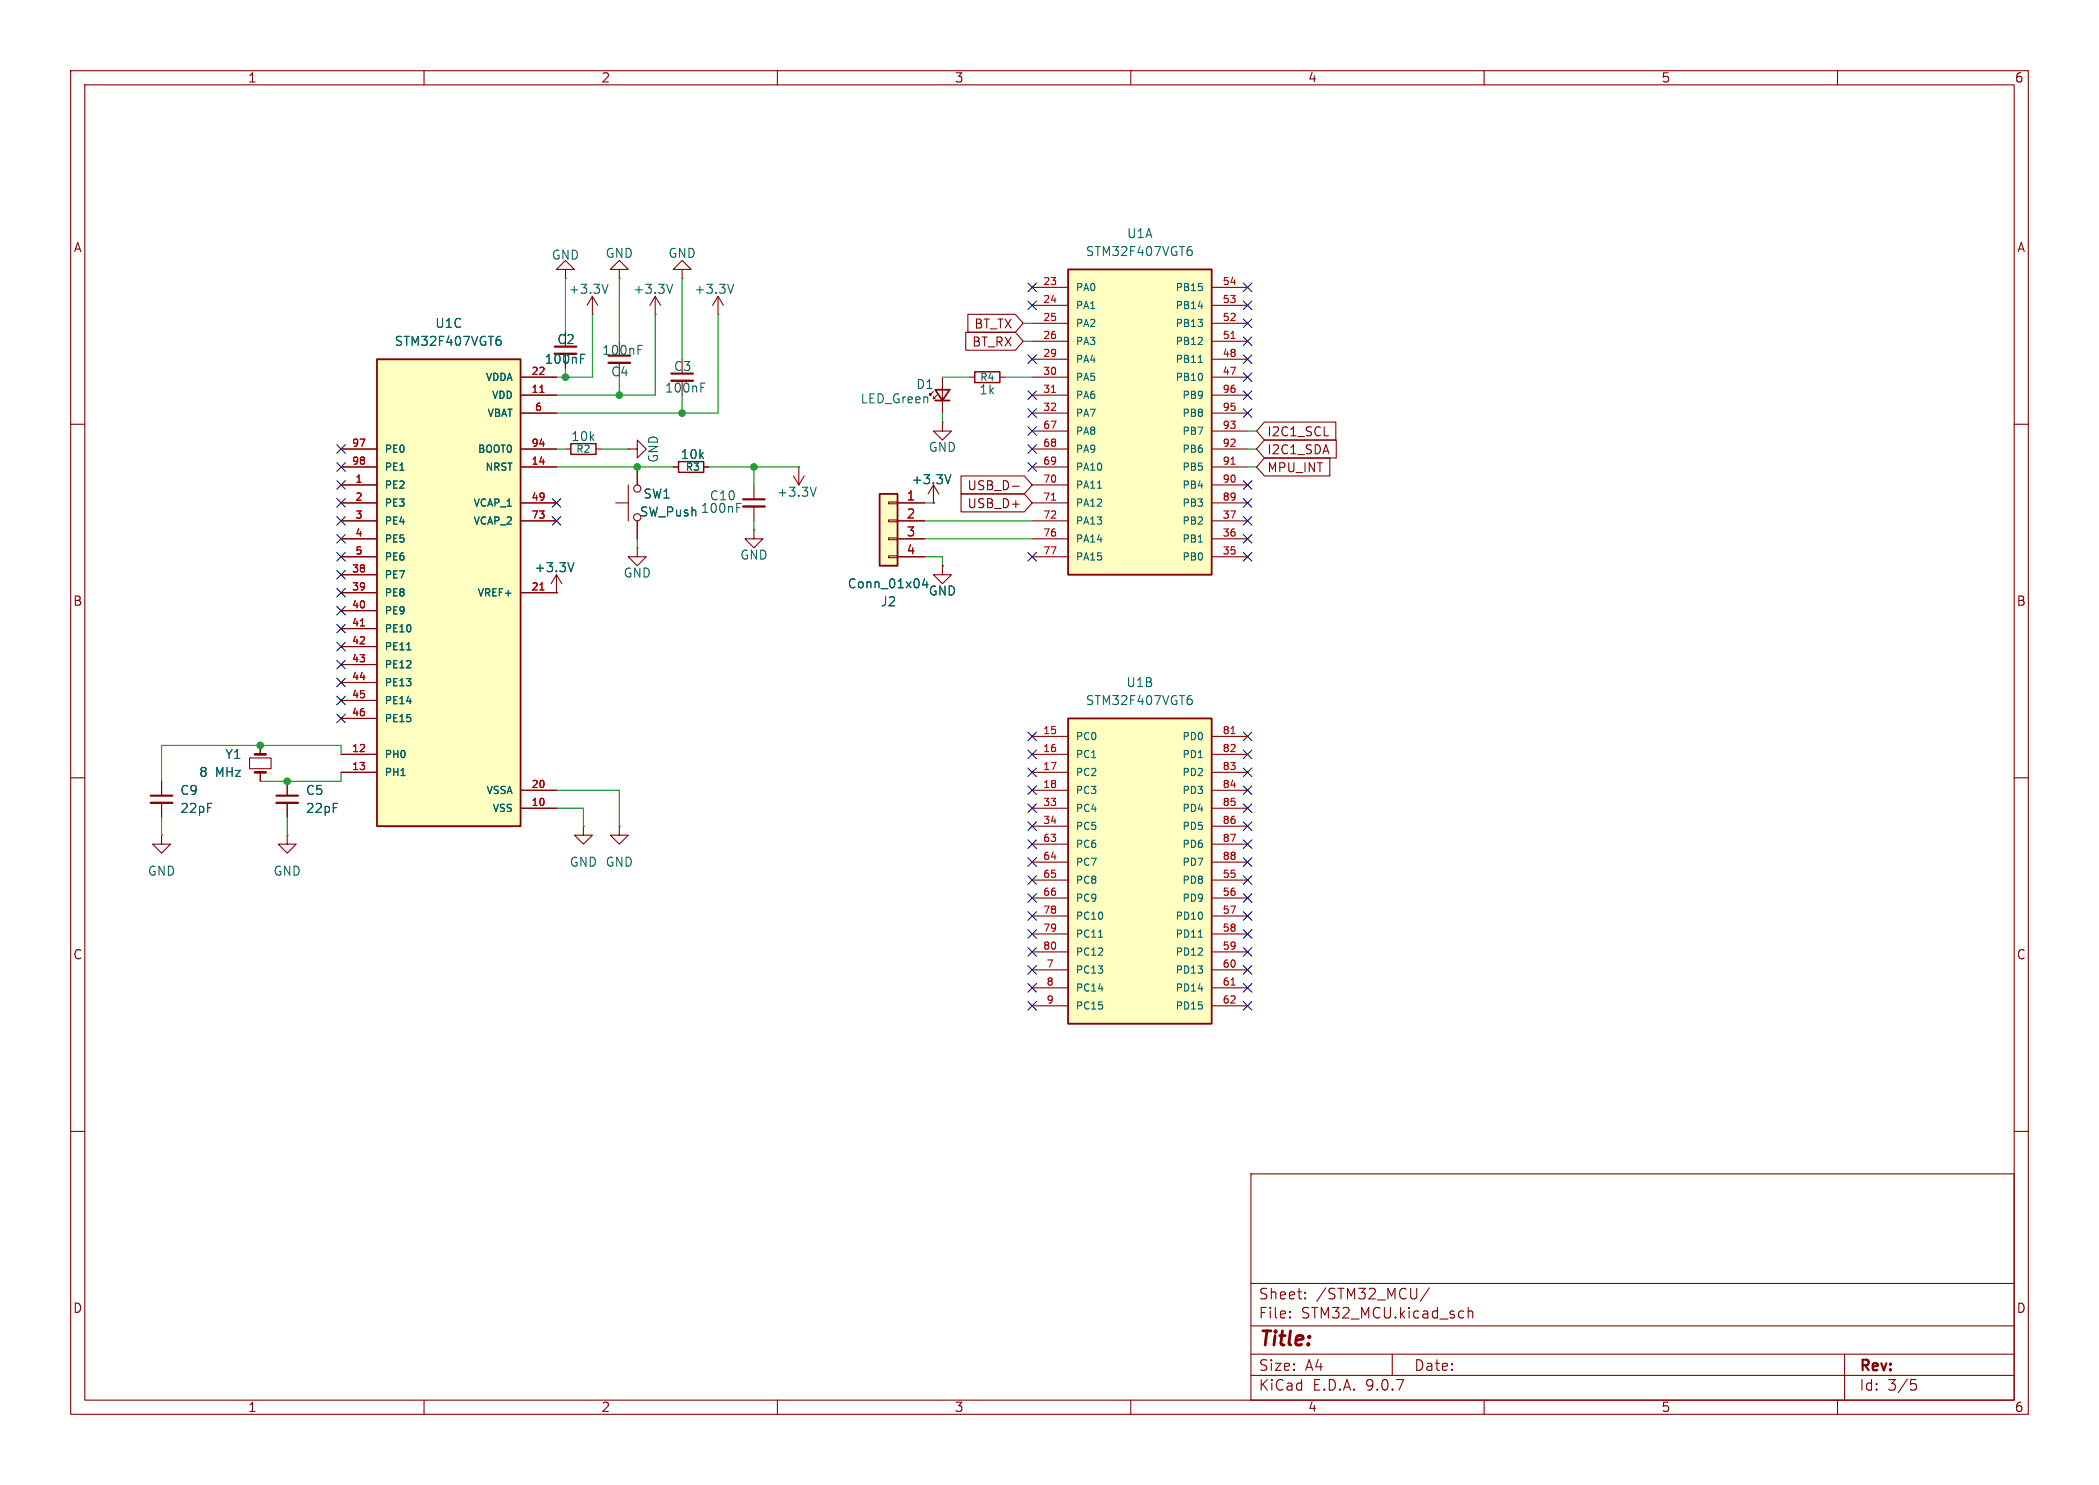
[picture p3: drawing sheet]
<svg xmlns="http://www.w3.org/2000/svg" width="297mm" height="210mm" viewBox="0 0 297 210" stroke-linecap="round" stroke-linejoin="round" font-family="sans-serif">
<g fill="none" stroke="#840000" stroke-width=".15">
<path d="M10 10h277v190h-277zM12 12h273v186h-273zM60 10v2M110 10v2M160 10v2M210 10v2M260 10v2M80 38.1h1.3l-1.3-1.3-1.3 1.3h1.3v1.3M80 39.4h.1M87.6 38.1h1.3l-1.3-1.3-1.2 1.3h1.2v1.3M87.6 39.4h.1M132.1 55.4l-.5 .5v-.3v.3h.2"/>
<path d="M132.6 55.9l-.5 .5v-.3v.3h.2M133.3 53.3v5.1M10 60h2M285 60h2M78.7 83.8h.1M78.7 81.3l-.7 1.3M78.7 81.3l.8 1.3M78.7 81.3v2.5M10 110h2M87.6 116.8v1.3h1.3l-1.3 1.3-1.2-1.3h1.2M87.6 116.8h.1M285 110h2"/>
<path d="M10 160h2M177 166h108v32h-108zM285 160h2M60 198v2M110 198v2M160 198v2M177 194.5h108M177 191.5h108M177 187.5h108M177 181.5h108M182.5 186.3h.1l-.1 .1M182.5 186.3v.1"/>
<path d="M182.5 185.5v.1M182.5 185.5h.1l-.1 .1M184.7 183.6v.1M184.7 183.6h-.1l.1 .1M184.7 182.8v.1M184.7 182.8h-.1l.1 .1M197 191.5v3M202.2 182.1l-1.2 2M207.7 184.9v1.5M207.7 185.5a.37 .37 0 0 1 .7 .1v.8M210 198v2M260 198v2"/>
<path d="M261 191.5v6.5M270.4 195.1h.7M270.5 195.7h.4l.3 .3v.3l-.2 .2-.5 .1"/>
</g>
<path d="M132.3 55.1h2.1l-1.1 1.5zM132.3 56.6h2.1" fill="none" stroke="#840000" stroke-width=".25"/>
<path d="M81.2 79.6l-.4 1.2" fill="none" stroke="#006464" stroke-width=".15"/>
<path d="M53.3 50.8h20.4v66h-20.4z" fill="#ffffc2"/>
<path d="M53.3 50.8h20.4v66h-20.4z" fill="none" stroke="#840000" stroke-width=".25"/>
<g fill="none" stroke="#840000" stroke-width=".15">
<path d="M73.7 53.3h5M73.7 55.9h5M73.7 58.4h5M83.8 44.5h.1M83.8 41.9l-.7 1.3M83.8 41.9l.8 1.3M83.8 41.9v2.6M87.6 48.3v2M87.6 51.3v2M48.3 63.5h5M48.3 66h5M48.3 68.6h5"/>
<path d="M48.3 71.1h5M48.3 73.7h5M48.3 76.2h5M48.3 78.7h5M73.7 63.5h5M73.7 66h5M73.7 71.1h5M73.7 73.7h5M132.1 71.1h.1M132.1 68.6l-.8 1.3M132.1 68.6l.7 1.3M132.1 68.6v2.5"/>
<path d="M48.3 81.3h5M48.3 83.8h5M48.3 86.4h5M48.3 88.9h5M48.3 91.4h5M48.3 94h5M48.3 96.5h5M48.3 99.1h5M73.7 83.8h5M133.3 80v1.3h1.3l-1.3 1.3-1.2-1.3h1.2M133.3 80h.1M48.3 101.6h5"/>
<path d="M48.3 106.7h5M48.3 109.2h5M73.7 111.8h5M73.7 114.3h5"/>
</g>
<path d="M76.4 55.5h.6M51 88.5h.6M76.4 83.4h.6" fill="none" stroke="#a90000" stroke-width=".15"/>
<path d="M70.4 48.1h.3l.2 .2-.1 .4-.4 .1M70.5 47.6h.3M86 40.2l-.4 1.3M90.3 48.8h.6M90.3 49.4h.4M134.5 67.1l-.4 1.3M57.6 91.9h.5" fill="none" stroke="#006464" stroke-width=".15"/>
<path d="M86.1 50.3h3.1" fill="none" stroke="#840000" stroke-width=".3"/>
<path d="M86.1 51.3h3.1" fill="none" stroke="#840000" stroke-width=".33"/>
<path d="M124.5 69.9h2.5v10.1h-2.5z" fill="#ffffc2"/>
<path d="M124.5 69.9h2.5v10.1h-2.5z" fill="none" stroke="#840000" stroke-width=".25"/>
<g fill="none" stroke="#840000" stroke-width=".15">
<path d="M96.5 38.1h1.3l-1.3-1.3-1.3 1.3h1.3v1.3M96.5 39.4h.1M92.7 44.5h.1M92.7 41.9l-.8 1.3M92.7 41.9l.8 1.3M92.7 41.9v2.6M101.6 44.5h.1M101.6 41.9l-.8 1.3M101.6 41.9l.8 1.3M101.6 41.9v2.6M106.7 74.9v1.3h1.2l-1.2 1.3-1.3-1.3h1.3M106.7 74.9h.1"/>
<path d="M106.7 68.6v2M106.7 71.6v2.1M112.3 67.3l.7 1.3M113 66h.1M113 66v2.6M113.8 67.3l-.8 1.3M125.7 71h1.3v.2h-1.3zM125.7 73.5h1.3v.3h-1.3zM125.7 76.1h1.3v.2h-1.3zM125.7 78.6h1.3v.3h-1.3zM127 71.1h3.8M127 73.7h3.8"/>
<path d="M127 76.2h3.8M127 78.7h3.8"/>
</g>
<path d="M95.2 40.2l-.4 1.3M103.8 40.2l-.4 1.3M104.3 71.8h.4M104.3 71.2h.6M115.5 68.9l-.4 1.3M130.8 81.8l-.3 .9h.8M131.1 82.3v.8" fill="none" stroke="#006464" stroke-width=".15"/>
<path d="M105.2 70.6h3" fill="none" stroke="#840000" stroke-width=".3"/>
<path d="M105.2 71.6h3" fill="none" stroke="#840000" stroke-width=".33"/>
<path d="M151.1 101.6h20.3v43.2h-20.3z" fill="#ffffc2"/>
<path d="M151.1 101.6h20.3v43.2h-20.3z" fill="none" stroke="#840000" stroke-width=".25"/>
<g fill="none" stroke="#840000" stroke-width=".15">
<path d="M146 104.1h5.1M146 106.7h5.1M146 109.2h5.1M146 111.8h5.1M146 114.3h5.1M146 116.8h5.1M146 119.4h5.1M171.4 104.1h5.1M171.4 106.7h5.1M171.4 109.2h5.1M171.4 111.8h5.1M171.4 114.3h5.1"/>
<path d="M171.4 116.8h5.1M171.4 119.4h5.1M146 121.9h5.1M146 124.5h5.1M146 127h5.1M146 129.5h5.1M146 132.1h5.1M146 134.6h5.1M146 137.2h5.1M146 139.7h5.1M171.4 121.9h5.1M171.4 124.5h5.1"/>
<path d="M171.4 127h5.1M171.4 129.5h5.1M171.4 132.1h5.1M171.4 134.6h5.1M171.4 137.2h5.1M171.4 139.7h5.1M146 142.2h5.1M171.4 142.2h5.1"/>
</g>
<path d="M168.2 98.9h.3l.2 .2-.1 .4-.4 .1M168.3 98.4h.3M155.4 132.5h.6M169.6 132.5h.5" fill="none" stroke="#006464" stroke-width=".15"/>
<path d="M174.2 103.8h.6M174.2 139.3h.6" fill="none" stroke="#a90000" stroke-width=".15"/>
<path d="M151.1 38.1h20.3v43.2h-20.3z" fill="#ffffc2"/>
<path d="M151.1 38.1h20.3v43.2h-20.3z" fill="none" stroke="#840000" stroke-width=".25"/>
<g fill="none" stroke="#840000" stroke-width=".15">
<path d="M73.7 53.3h5M73.7 55.9h5M73.7 58.4h5M133.3 59.7v1.3h1.3l-1.3 1.2-1.2-1.2h1.2M133.3 59.7h.1M136.6 47h7.1l1.1 1.3-1.1 1.2h-7.1zM137 44.4h6.7l1.1 1.3-1.1 1.3h-6.7zM137.2 53.3h.7M141.5 53.3h.7M146 40.6h5.1M146 43.2h5.1M146 45.7h5.1"/>
<path d="M146 48.3h5.1M146 50.8h5.1M146 53.3h5.1M146 55.9h5.1M146 58.4h5.1M171.4 40.6h5.1M171.4 43.2h5.1M171.4 45.7h5.1M171.4 48.3h5.1M171.4 50.8h5.1M171.4 53.3h5.1M171.4 55.9h5.1"/>
<path d="M171.4 58.4h5.1M178.9 59.7h10.1v2.5h-10.1l-1.1-1.2zM48.3 63.5h5M48.3 66h5M48.3 68.6h5M48.3 71.1h5M48.3 73.7h5M48.3 76.2h5M48.3 78.7h5M73.7 63.5h5M73.7 66h5M73.7 71.1h5"/>
<path d="M73.7 73.7h5M80 63.5h.8M84.3 63.5h.8M87.1 71.1h1.8M88.9 63.5h1.3v-1.3l1.2 1.3-1.2 1.3v-1.3M88.9 63.5h.1M88.9 68.6v5.1M90.2 77.5v1.2h1.2l-1.2 1.3-1.3-1.3h1.3M90.2 77.5h.1M90.2 66v2.6M90.2 73.7v2.5M95.2 66h.8"/>
<path d="M99.6 66h.7M127 71.1h3.8M127 73.7h3.8M127 76.2h3.8M127 78.7h3.8M132.1 71.1h.1M136 69.8h8.9l1.1 1.3-1.1 1.3h-8.9zM136 67.3h8.9l1.1 1.3-1.1 1.3h-8.9zM143.3 68.8h.9M146 61h5.1M146 63.5h5.1M146 66h5.1"/>
<path d="M146 68.6h5.1M146 71.1h5.1M146 73.7h5.1M146 76.2h5.1M146 78.7h5.1M171.4 61h5.1M171.4 63.5h5.1M171.4 66h5.1M171.4 68.6h5.1M171.4 71.1h5.1M171.4 73.7h5.1M171.4 76.2h5.1"/>
<path d="M171.4 78.7h5.1M178.9 62.2h10.2v2.6h-10.2l-1.1-1.3zM178.9 64.8h9.3v2.5h-9.3l-1.1-1.3zM187.4 61.6h.6M48.3 81.3h5M48.3 83.8h5M48.3 86.4h5M48.3 88.9h5M48.3 91.4h5M48.3 94h5M48.3 96.5h5M48.3 99.1h5"/>
<path d="M73.7 83.8h5M78.7 83.8h.1M133.3 80h.1M22.9 118.1v1.3h1.2l-1.2 1.3-1.3-1.3h1.3M22.9 118.1h.1M22.9 110.5v2M22.9 113.5v2.1M35.3 107.2h3.1v1.5h-3.1zM36.8 105.4v1.3M36.8 109.2v1.3M40.6 118.1v1.3h1.3l-1.3 1.3-1.2-1.3h1.2M40.6 118.1h.1"/>
<path d="M40.6 110.5v2M40.6 113.5v2.1M48.3 101.6h5M48.3 106.7h5M48.3 109.2h5M73.7 111.8h5M73.7 114.3h5M82.5 116.8v1.3h1.3l-1.3 1.3-1.2-1.3h1.2M82.5 116.8h.1"/>
<circle cx="90.2" cy="73.2" r=".51"/>
<circle cx="90.2" cy="69.1" r=".51"/>
</g>
<path d="M76.4 55.5h.6M148.8 55.5h.6M174.2 47.9h.6M148.8 70.7h.6M174.2 65.7h.6M51 88.5h.6M76.4 83.4h.6" fill="none" stroke="#a90000" stroke-width=".15"/>
<g fill="none" stroke="#006464" stroke-width=".15">
<path d="M168.2 35.4h.3l.2 .2-.1 .4-.4 .1M168.3 34.9h.3M70.4 48.1h.3l.2 .2-.1 .4-.4 .1M70.5 47.6h.3M82.2 50.7h.4M82.2 50.1h.6M99.2 54.8h.4M99.2 54.2h.6M169.5 45.2h.6l-.3 .4M169.5 48.7h.6M169.6 43.3h.6M169.6 51.3h.5"/>
<path d="M170.1 40.6v.4M170.1 45.6v.5M170.1 47.8v.3M170.1 53v.6M81.2 79.6l-.4 1.2M134.5 67.1l-.4 1.3M155.3 69h.6M169.6 76.7h.5M57.6 91.9h.5M130.8 81.8l-.3 .9h.8M131.1 82.3v.8"/>
</g>
<path d="M78.5 49h3M95 52.8h3M21.3 112.5h3.1M39.1 112.5h3.1" fill="none" stroke="#840000" stroke-width=".3"/>
<path d="M78.5 50h3M95 53.8h3M21.3 113.5h3.1M39.1 113.5h3.1" fill="none" stroke="#840000" stroke-width=".33"/>
<path d="M137.9 52.6h3.6v1.5h-3.6zM80.8 62.7h3.5v1.6h-3.5zM96 65.3h3.6v1.5h-3.6z" fill="none" stroke="#840000" stroke-width=".2"/>
<path d="M36.1 106.7h1.5M36.1 109.2h1.5" fill="none" stroke="#840000" stroke-width=".38"/>
<g fill="none" stroke="#009600" stroke-width=".15">
<path d="M80 39.4v7.6M87.6 39.4v8.9M96.5 39.4v11.4M80 52.1v1.2M83.8 44.5v8.8h-5.1M87.6 53.3v2.6M92.7 44.5v11.4h-14M96.5 55.9v2.5M101.6 44.5v13.9h-22.9M133.3 58.4v1.3M133.3 53.3h3.9M142.2 53.3h3.8"/>
<path d="M144.8 48.3h1.2M144.8 45.7h1.2M78.7 63.5h1.3M78.7 66h16.5M85.1 63.5h3.8M90.2 76.2v1.3M100.3 66h12.7M106.7 66v2.6M106.7 73.7v1.2M130.8 73.7h15.2M130.8 76.2h15.2M130.8 78.7h2.5v1.3"/>
<path d="M130.8 71.1h1.3M176.5 61h1.3M176.5 63.5h1.3M176.5 66h1.3M22.9 115.6v2.5M40.6 115.6v2.5M48.3 106.7v-1.3h-25.4v5.1M48.3 109.2v1.3h-11.5M78.7 111.8h8.9v5M78.7 114.3h3.8v2.5"/>
</g>
<g fill="none" stroke="#000084" stroke-width=".15">
<path d="M145.4 50.2l1.3 1.2M145.4 55.3l1.3 1.2M145.4 57.8l1.3 1.2M145.4 40l1.3 1.2M145.4 42.6l1.3 1.2M146.7 50.2l-1.3 1.2M146.7 55.3l-1.3 1.2M146.7 57.8l-1.3 1.2M146.7 40l-1.3 1.2M146.7 42.6l-1.3 1.2M175.9 55.3l1.2 1.2M175.9 47.7l1.2 1.2"/>
<path d="M175.9 50.2l1.2 1.2M175.9 52.7l1.2 1.2M175.9 57.8l1.2 1.2M175.9 40l1.2 1.2M175.9 45.1l1.2 1.2M175.9 42.6l1.2 1.2M177.1 55.3l-1.2 1.2M177.1 47.7l-1.2 1.2M177.1 50.2l-1.2 1.2M177.1 52.7l-1.2 1.2M177.1 57.8l-1.2 1.2M177.1 40l-1.2 1.2"/>
<path d="M177.1 45.1l-1.2 1.2M177.1 42.6l-1.2 1.2M47.7 73.1l1.2 1.2M47.7 62.9l1.2 1.2M47.7 65.4l1.2 1.2M47.7 70.5l1.2 1.2M47.7 68l1.2 1.2M47.7 78.1l1.2 1.2M47.7 75.6l1.2 1.2M48.9 73.1l-1.2 1.2M48.9 62.9l-1.2 1.2M48.9 65.4l-1.2 1.2"/>
<path d="M48.9 70.5l-1.2 1.2M48.9 68l-1.2 1.2M48.9 78.1l-1.2 1.2M48.9 75.6l-1.2 1.2M78.1 70.5l1.2 1.2M78.1 73.1l1.2 1.2M79.3 70.5l-1.2 1.2M79.3 73.1l-1.2 1.2M145.4 65.4l1.3 1.2M145.4 78.1l1.3 1.2M145.4 60.4l1.3 1.2M145.4 62.9l1.3 1.2"/>
<path d="M146.7 78.1l-1.3 1.2M146.7 65.4l-1.3 1.2M146.7 60.4l-1.3 1.2M146.7 62.9l-1.3 1.2M175.9 73.1l1.2 1.2M175.9 70.5l1.2 1.2M175.9 75.6l1.2 1.2M175.9 68l1.2 1.2M175.9 78.1l1.2 1.2M177.1 73.1l-1.2 1.2M177.1 70.5l-1.2 1.2M177.1 75.6l-1.2 1.2"/>
<path d="M177.1 68l-1.2 1.2M177.1 78.1l-1.2 1.2M47.7 88.3l1.2 1.2M47.7 90.8l1.2 1.2M47.7 85.8l1.2 1.2M47.7 83.2l1.2 1.2M47.7 80.7l1.2 1.2M47.7 93.4l1.2 1.2M47.7 95.9l1.2 1.2M47.7 98.5l1.2 1.2M48.9 88.3l-1.2 1.2M48.9 90.8l-1.2 1.2"/>
<path d="M48.9 85.8l-1.2 1.2M48.9 83.2l-1.2 1.2M48.9 80.7l-1.2 1.2M48.9 93.4l-1.2 1.2M48.9 95.9l-1.2 1.2M48.9 98.5l-1.2 1.2M47.7 101l1.2 1.2M48.9 101l-1.2 1.2M145.4 108.6l1.3 1.2M145.4 106.1l1.3 1.2M145.4 103.5l1.3 1.2M145.4 111.2l1.3 1.2"/>
<path d="M145.4 118.8l1.3 1.2M145.4 116.2l1.3 1.2M145.4 113.7l1.3 1.2M146.7 106.1l-1.3 1.2M146.7 108.6l-1.3 1.2M146.7 103.5l-1.3 1.2M146.7 111.2l-1.3 1.2M146.7 118.8l-1.3 1.2M146.7 116.2l-1.3 1.2M146.7 113.7l-1.3 1.2M175.9 103.5l1.2 1.2M175.9 106.1l1.2 1.2"/>
<path d="M175.9 108.6l1.2 1.2M175.9 118.8l1.2 1.2M175.9 116.2l1.2 1.2M175.9 111.2l1.2 1.2M175.9 113.7l1.2 1.2M177.1 103.5l-1.2 1.2M177.1 106.1l-1.2 1.2M177.1 108.6l-1.2 1.2M177.1 118.8l-1.2 1.2M177.1 116.2l-1.2 1.2M177.1 111.2l-1.2 1.2M177.1 113.7l-1.2 1.2"/>
<path d="M145.4 121.3l1.3 1.2M145.4 134l1.3 1.2M145.4 123.9l1.3 1.2M145.4 126.4l1.3 1.2M145.4 139.1l1.3 1.2M145.4 131.5l1.3 1.2M145.4 128.9l1.3 1.2M145.4 136.6l1.3 1.2M146.7 136.6l-1.3 1.2M146.7 139.1l-1.3 1.2M146.7 121.3l-1.3 1.2M146.7 134l-1.3 1.2"/>
<path d="M146.7 123.9l-1.3 1.2M146.7 126.4l-1.3 1.2M146.7 131.5l-1.3 1.2M146.7 128.9l-1.3 1.2M175.9 123.9l1.2 1.2M175.9 121.3l1.2 1.2M175.9 128.9l1.2 1.2M175.9 131.5l1.2 1.2M175.9 126.4l1.2 1.2M175.9 134l1.2 1.2M175.9 136.6l1.2 1.2M175.9 139.1l1.2 1.2"/>
<path d="M177.1 123.9l-1.2 1.2M177.1 121.3l-1.2 1.2M177.1 128.9l-1.2 1.2M177.1 131.5l-1.2 1.2M177.1 126.4l-1.2 1.2M177.1 134l-1.2 1.2M177.1 136.6l-1.2 1.2M177.1 139.1l-1.2 1.2M145.4 141.6l1.3 1.2M146.7 141.6l-1.3 1.2M175.9 141.6l1.2 1.2M177.1 141.6l-1.2 1.2"/>
</g>
<g fill="#009600" stroke="#009600" stroke-width=".15">
<circle cx="106.7" cy="66" r=".46"/>
<circle cx="40.6" cy="110.5" r=".46"/>
<circle cx="36.8" cy="105.4" r=".46"/>
<circle cx="96.5" cy="58.4" r=".46"/>
<circle cx="90.2" cy="66" r=".46"/>
<circle cx="80" cy="53.3" r=".46"/>
<circle cx="87.6" cy="55.9" r=".46"/>
</g>
<text font-size="2.8" fill="#840000" x="178" y="190.9">Title:</text>
<g font-size="2.1" fill="#840000">
<text x="178" y="184">Sheet:</text>
<text x="186.2" y="184">/STM32_MCU/</text>
<text x="178" y="186.7">File:</text>
<text x="184.1" y="186.7">STM32_MCU.kicad_sch</text>
<text x="178" y="196.9">KiCad</text>
<text x="178" y="194.1">Size:</text>
<text x="184.7" y="194.1">A4</text>
<text x="185.7" y="196.9">E.D.A.</text>
<text x="193.3" y="196.9">9.0.7</text>
<text x="200" y="194.1">Date:</text>
<text x="263" y="194.3">Rev:</text>
<text x="263" y="196.9">Id:</text>
<text x="267.1" y="196.9">3/5</text>
</g>
<g font-size="1.8" fill="#840000">
<text x="35" y="11.9">1</text>
<text x="85" y="11.9">2</text>
<text x="135" y="11.9">3</text>
<text x="185" y="11.9">4</text>
<text x="235" y="11.9">5</text>
<text x="285" y="11.9">6</text>
<text x="10.3" y="35.9">A</text>
<text x="285.3" y="35.9">A</text>
<text x="137.8" y="46.7">BT_TX</text>
<text x="77" y="51.7">100nF</text>
<text x="78.7" y="48.9">C2</text>
<text x="137.5" y="49.2">BT_RX</text>
<text x="179.2" y="61.9">I2C1_SCL</text>
<text x="179.2" y="64.5">I2C1_SDA</text>
<text x="136.8" y="69.5">USB_D-</text>
<text x="179.2" y="67">MPU_INT</text>
<text x="136.8" y="72.1">USB_D+</text>
<text x="10.3" y="85.9">B</text>
<text x="285.3" y="85.9">B</text>
<text x="10.3" y="135.9">C</text>
<text x="285.3" y="135.9">C</text>
<text x="10.3" y="185.9">D</text>
<text x="285.3" y="185.9">D</text>
<text x="35" y="199.9">1</text>
<text x="85" y="199.9">2</text>
<text x="135" y="199.9">3</text>
<text x="185" y="199.9">4</text>
<text x="235" y="199.9">5</text>
<text x="285" y="199.9">6</text>
</g>
<g font-size="1.8" fill="#006464">
<text x="159.4" y="33.9">U1A</text>
<text x="78" y="36.9">GND</text>
<text x="80.4" y="41.8">+3.3V</text>
<text x="85.6" y="36.7">GND</text>
<text x="89.5" y="41.8">+3.3V</text>
<text x="94.5" y="36.7">GND</text>
<text x="98.1" y="41.8">+3.3V</text>
<text x="153.5" y="36.4">STM32F407VGT6</text>
<text x="61.5" y="46.6">U1C</text>
<text x="55.7" y="49.1">STM32F407VGT6</text>
<text x="85.1" y="50.4">100nF</text>
<text x="86.4" y="53.4">C4</text>
<text x="95.3" y="52.7">C3</text>
<text x="94" y="55.7">100nF</text>
<text x="121.7" y="57.3">LED_Green</text>
<text x="129.5" y="55.2">D1</text>
<text x="138.5" y="56">1k</text>
<text x="80.7" y="62.6">10k</text>
<text x="93.3" y="65.5" transform="rotate(-90 93.3 65.5)">GND</text>
<text x="96.2" y="65.1">10k</text>
<text x="131.3" y="64.1">GND</text>
<text x="90.9" y="70.7">SW1</text>
<text x="100.3" y="71">C10</text>
<text x="109.8" y="70.5">+3.3V</text>
<text x="128.9" y="68.7">+3.3V</text>
<text x="90.4" y="73.3">SW_Push</text>
<text x="99.1" y="72.7">100nF</text>
<text x="75.5" y="81.1">+3.3V</text>
<text x="88.1" y="81.9">GND</text>
<text x="104.6" y="79.3">GND</text>
<text x="119.9" y="83.4">Conn_01x04</text>
<text x="124.5" y="86">J2</text>
<text x="131.3" y="84.4">GND</text>
<text x="153.5" y="99.9">STM32F407VGT6</text>
<text x="159.3" y="97.4">U1B</text>
<text x="31.8" y="107.5">Y1</text>
<text x="25.4" y="112.6">C9</text>
<text x="28.1" y="110.1">8</text>
<text x="30.5" y="110.1">MHz</text>
<text x="43.2" y="112.6">C5</text>
<text x="25.4" y="115.2">22pF</text>
<text x="43.2" y="115.2">22pF</text>
<text x="20.8" y="124.1">GND</text>
<text x="38.6" y="124.1">GND</text>
<text x="80.5" y="122.8">GND GND</text>
</g>
<g font-size="1.8" fill="#a90000">
<text x="128.2" y="70.9">1</text>
<text x="128.2" y="73.4">2</text>
<text x="128.2" y="75.9">3</text>
<text x="128.2" y="78.5">4</text>
</g>
<g font-size="1.4" fill="#a90000">
<text x="147.5" y="40.4">23</text>
<text x="172.9" y="40.4">54</text>
<text x="147.5" y="42.9">24</text>
<text x="147.5" y="45.5">25</text>
<text x="172.9" y="42.9">53</text>
<text x="172.9" y="45.5">52</text>
<text x="75.1" y="53.1">22</text>
<text x="147.5" y="48">26</text>
<text x="147.5" y="50.5">29</text>
<text x="147.5" y="53.1">30</text>
<text x="172.9" y="48">51</text>
<text x="172.9" y="50.5">48</text>
<text x="172.9" y="53.1">47</text>
<text x="75.1" y="55.6">11</text>
<text x="75.6" y="58.2">6</text>
<text x="147.5" y="55.6">31</text>
<text x="147.5" y="58.2">32</text>
<text x="172.9" y="55.6">96</text>
<text x="172.9" y="58.2">95</text>
<text x="49.7" y="63.2">97</text>
<text x="49.7" y="65.8">98</text>
<text x="75.1" y="63.2">94</text>
<text x="75.1" y="65.8">14</text>
<text x="147.5" y="60.7">67</text>
<text x="147.5" y="63.2">68</text>
<text x="147.5" y="65.8">69</text>
<text x="172.9" y="60.7">93</text>
<text x="172.9" y="63.2">92</text>
<text x="172.9" y="65.8">91</text>
<text x="50.2" y="68.3">1</text>
<text x="50.2" y="70.9">2</text>
<text x="75.1" y="70.9">49</text>
<text x="147.5" y="68.3">70</text>
<text x="147.5" y="70.9">71</text>
<text x="172.9" y="68.3">90</text>
<text x="172.9" y="70.9">89</text>
<text x="50.2" y="73.4">3</text>
<text x="50.2" y="75.9">4</text>
<text x="75.1" y="73.4">73</text>
<text x="147.5" y="73.4">72</text>
<text x="147.5" y="75.9">76</text>
<text x="172.9" y="73.4">37</text>
<text x="172.9" y="75.9">36</text>
<text x="49.7" y="81">38</text>
<text x="49.7" y="83.6">39</text>
<text x="50.2" y="78.5">5</text>
<text x="75.1" y="83.6">21</text>
<text x="147.5" y="78.5">77</text>
<text x="172.9" y="78.5">35</text>
<text x="49.7" y="86.1">40</text>
<text x="49.7" y="88.6">41</text>
<text x="49.7" y="91.2">42</text>
<text x="49.7" y="93.7">43</text>
<text x="49.7" y="96.3">44</text>
<text x="49.7" y="98.8">45</text>
<text x="49.7" y="101.3">46</text>
<text x="49.7" y="106.4">12</text>
<text x="147.5" y="103.9">15</text>
<text x="147.5" y="106.4">16</text>
<text x="172.9" y="103.9">81</text>
<text x="172.9" y="106.4">82</text>
<text x="49.7" y="109">13</text>
<text x="75.1" y="111.5">20</text>
<text x="147.5" y="109">17</text>
<text x="147.5" y="111.5">18</text>
<text x="172.9" y="109">83</text>
<text x="172.9" y="111.5">84</text>
<text x="75.1" y="114">10</text>
<text x="147.5" y="114">33</text>
<text x="147.5" y="116.6">34</text>
<text x="147.5" y="119.1">63</text>
<text x="172.9" y="114">85</text>
<text x="172.9" y="116.6">86</text>
<text x="172.9" y="119.1">87</text>
<text x="147.5" y="121.7">64</text>
<text x="147.5" y="124.2">65</text>
<text x="172.9" y="121.7">88</text>
<text x="172.9" y="124.2">55</text>
<text x="147.5" y="126.7">66</text>
<text x="147.5" y="129.3">78</text>
<text x="147.5" y="131.8">79</text>
<text x="172.9" y="126.7">56</text>
<text x="172.9" y="129.3">57</text>
<text x="172.9" y="131.8">58</text>
<text x="147.5" y="134.4">80</text>
<text x="148" y="136.9">7</text>
<text x="172.9" y="134.4">59</text>
<text x="172.9" y="136.9">60</text>
<text x="148" y="139.4">8</text>
<text x="148" y="142">9</text>
<text x="172.9" y="139.4">61</text>
<text x="172.9" y="142">62</text>
</g>
<g font-size="1.4" fill="#006464">
<text x="152.1" y="41.4">PA0</text>
<text x="166.2" y="41.4">PB15</text>
<text x="152.1" y="43.9">PA1</text>
<text x="152.1" y="46.5">PA2</text>
<text x="166.2" y="43.9">PB14</text>
<text x="166.2" y="46.5">PB13</text>
<text x="152.1" y="49">PA3</text>
<text x="152.1" y="51.5">PA4</text>
<text x="166.2" y="49">PB12</text>
<text x="166.2" y="51.5">PB11</text>
<text x="68.6" y="54.1">VDDA</text>
<text x="68.9" y="59.2">VBAT</text>
<text x="69.5" y="56.6">VDD</text>
<text x="138.6" y="54.1">R4</text>
<text x="152.1" y="54.1">PA5</text>
<text x="152.1" y="56.6">PA6</text>
<text x="152.1" y="59.2">PA7</text>
<text x="166.2" y="54.1">PB10</text>
<text x="167.2" y="56.6">PB9</text>
<text x="167.2" y="59.2">PB8</text>
<text x="54.4" y="64.2">PE0</text>
<text x="67.5" y="64.2">BOOT0</text>
<text x="81.4" y="64.2">R2</text>
<text x="152.1" y="61.7">PA8</text>
<text x="152.1" y="64.2">PA9</text>
<text x="167.2" y="61.7">PB7</text>
<text x="167.2" y="64.2">PB6</text>
<text x="54.4" y="66.8">PE1</text>
<text x="54.4" y="69.3">PE2</text>
<text x="54.4" y="71.9">PE3</text>
<text x="66.9" y="71.9">VCAP_1</text>
<text x="68.6" y="66.8">NRST</text>
<text x="96.9" y="66.8">R3</text>
<text x="152.1" y="66.8">PA10</text>
<text x="152.1" y="69.3">PA11</text>
<text x="152.1" y="71.9">PA12</text>
<text x="167.2" y="66.8">PB5</text>
<text x="167.2" y="69.3">PB4</text>
<text x="167.2" y="71.9">PB3</text>
<text x="54.4" y="74.4">PE4</text>
<text x="54.4" y="76.9">PE5</text>
<text x="66.9" y="74.4">VCAP_2</text>
<text x="152.1" y="74.4">PA13</text>
<text x="152.1" y="76.9">PA14</text>
<text x="167.2" y="74.4">PB2</text>
<text x="167.2" y="76.9">PB1</text>
<text x="54.4" y="79.5">PE6</text>
<text x="54.4" y="82">PE7</text>
<text x="152.1" y="79.5">PA15</text>
<text x="167.2" y="79.5">PB0</text>
<text x="54.4" y="84.6">PE8</text>
<text x="54.4" y="87.1">PE9</text>
<text x="54.4" y="89.6">PE10</text>
<text x="67.5" y="84.6">VREF+</text>
<text x="54.4" y="92.2">PE11</text>
<text x="54.4" y="94.7">PE12</text>
<text x="54.4" y="97.3">PE13</text>
<text x="54.4" y="99.8">PE14</text>
<text x="54.4" y="102.3">PE15</text>
<text x="54.4" y="107.4">PH0</text>
<text x="152.1" y="104.9">PC0</text>
<text x="152.1" y="107.4">PC1</text>
<text x="167.2" y="104.9">PD0</text>
<text x="167.2" y="107.4">PD1</text>
<text x="54.4" y="110">PH1</text>
<text x="68.7" y="112.5">VSSA</text>
<text x="152.1" y="110">PC2</text>
<text x="152.1" y="112.5">PC3</text>
<text x="167.2" y="110">PD2</text>
<text x="167.2" y="112.5">PD3</text>
<text x="69.6" y="115">VSS</text>
<text x="152.1" y="115">PC4</text>
<text x="152.1" y="117.6">PC5</text>
<text x="167.2" y="115">PD4</text>
<text x="167.2" y="117.6">PD5</text>
<text x="152.1" y="120.1">PC6</text>
<text x="152.1" y="122.7">PC7</text>
<text x="152.1" y="125.2">PC8</text>
<text x="167.2" y="120.1">PD6</text>
<text x="167.2" y="122.7">PD7</text>
<text x="167.2" y="125.2">PD8</text>
<text x="152.1" y="127.7">PC9</text>
<text x="152.1" y="130.3">PC10</text>
<text x="166.2" y="130.3">PD10</text>
<text x="167.2" y="127.7">PD9</text>
<text x="152.1" y="132.8">PC11</text>
<text x="152.1" y="135.4">PC12</text>
<text x="152.1" y="137.9">PC13</text>
<text x="166.2" y="132.8">PD11</text>
<text x="166.2" y="135.4">PD12</text>
<text x="166.2" y="137.9">PD13</text>
<text x="152.1" y="140.4">PC14</text>
<text x="152.1" y="143">PC15</text>
<text x="166.2" y="140.4">PD14</text>
<text x="166.2" y="143">PD15</text>
</g>
</svg>
